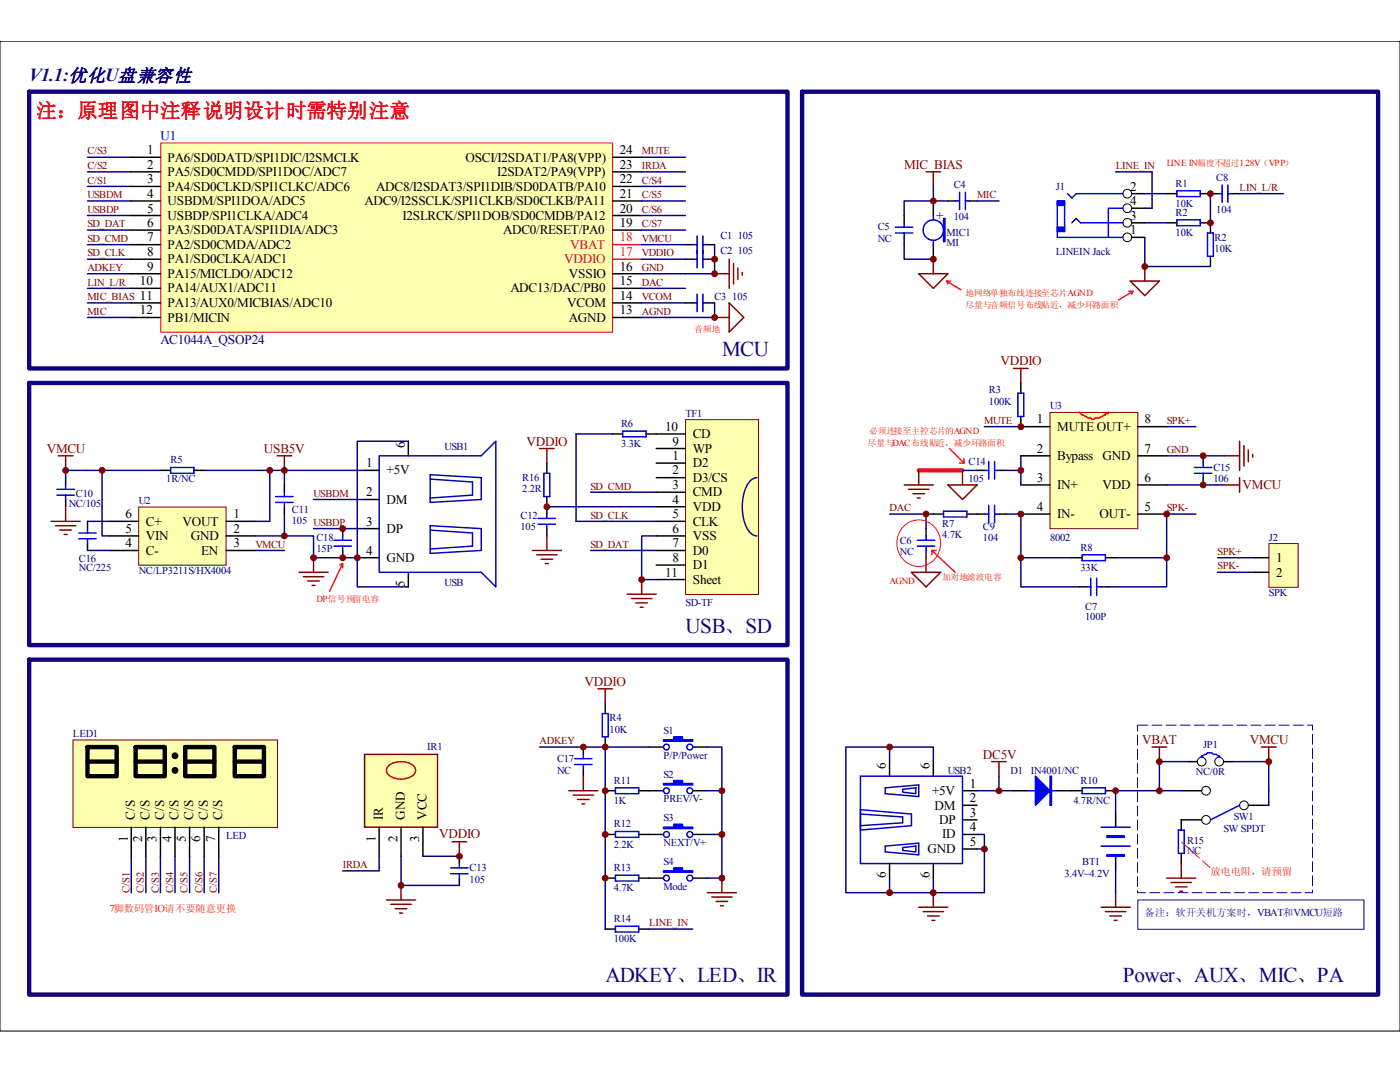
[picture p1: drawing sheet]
<svg xmlns="http://www.w3.org/2000/svg" width="279mm" height="216mm" viewBox="0 0 279 216" stroke-linecap="round" stroke-linejoin="round" font-family="sans-serif">
<path d="M0 8.2h279.4v197.5h-279.4z" fill="none" stroke="#000" stroke-width=".2"/>
<path d="M136.8 60.4h1.4M141.2 60.4h1.4M109.1 101.1v1.5M109.1 105.5v1.4M129.5 149.1h2.9M138.2 149.1h3" fill="none" stroke="#000" stroke-width=".29"/>
<path d="M132.4 147.6h2.1v-.6h1.7v.6h2v.3h-5.8z" fill-rule="evenodd" fill="#00f" stroke="#00f" stroke-width=".29"/>
<g fill="none" stroke="#00f" stroke-width=".29">
<path d="M139.1 58.7v3.5M140.3 58.7v3.5M138.2 60.4h.9M140.3 60.4h.9M107.4 104.6h3.5M107.4 103.4h3.5M109.1 102.6v.8M109.1 104.6v.9"/>
<circle cx="133" cy="149.1" r=".58"/>
<circle cx="137.7" cy="149.1" r=".58"/>
</g>
<path d="M117.9 98.2h13.1M117.9 109.8h13.1M122.2 104h8.8" fill="none" stroke="#000080" stroke-width=".29"/>
<path d="M136.9 83.8h14.5v34.8h-14.5z" fill="#ffffb0"/>
<path d="M136.8 83.7h14.6v34.9h-14.6z" fill="none" stroke="#800000" stroke-width=".2"/>
<g fill="none" stroke="#000" stroke-width=".29">
<path d="M136.8 48.8h1.4M136.8 51.7h1.4M141.2 48.8h1.4M141.2 51.7h1.4M72.8 93.9h2.9M72.8 99.7h2.9M81.5 88v3M122.2 86.6h2.1M128.9 86.6h7.9M131 95.3h5.8M131 98.2h5.8M131 89.5h5.8"/>
<path d="M131 92.4h5.8M72.8 105.5h2.9M72.8 111.3h2.9M81.5 114.2v2.9M131 109.8h5.8M131 101.1h5.8M131 104h5.8M131 106.9h5.8M131 112.7h5.8M131 115.6h5.8M120.8 140.4v2M120.8 147v2.1"/>
<path d="M120.8 157.8h2M127.5 157.8h4.9M138.2 157.8h3M120.8 175.2h2M120.8 166.5h2M127.5 175.2h4.9M127.5 166.5h4.9M138.2 175.2h3M138.2 166.5h3M120.8 185.4h2M127.5 185.4h2"/>
</g>
<path d="M56.8 93.9v2.9M151.1 95.3a3.3 3.3 0 0 0-2.6 2.9 9.7 9.7 0 0 0 1.1 7.9l.9 .7 .6 .1" fill="none" stroke="#11037f" stroke-width=".29"/>
<path d="M17.5 48.8h8.7M17.5 51.7h8.7M17.5 54.6h8.7M56.8 93.9h16M62.6 99.7h10.2M81.5 88h-10.2v29.1h10.2M122.2 86.6h-7.2v17.4h7.2M62.6 105.5h10.2M68.4 111.3h4.4M109.1 101.1h21.9M131 106.9h-2.9v8.7h2.9" fill="none" stroke="#000080" stroke-width=".29"/>
<g fill="none" stroke="#00f" stroke-width=".29">
<path d="M138.2 48.8h.9M138.2 51.7h.9M139.1 47.1v6.4M140.3 48.8h.9M140.3 47.1v6.4M140.3 51.7h.9M124.3 86h4.6v1.2h-4.6zM120.2 142.4h1.2v4.6h-1.2zM122.8 157.2h4.7v1.2h-4.7zM122.8 165.9h4.7v1.2h-4.7zM122.8 174.6h4.7v1.2h-4.7zM122.8 184.8h4.7v1.2h-4.7z"/>
<circle cx="133" cy="157.8" r=".58"/>
<circle cx="137.7" cy="157.8" r=".58"/>
<circle cx="133" cy="166.5" r=".58"/>
<circle cx="133" cy="175.2" r=".58"/>
<circle cx="137.7" cy="166.5" r=".58"/>
<circle cx="137.7" cy="175.2" r=".58"/>
</g>
<g fill="none" stroke="#800000" stroke-width=".29">
<path d="M142.6 54.6h2.9M145.5 51.7v5.8M146.4 52.6v4.1M147.3 53.5v2.3M148.1 54.3v.6M55.3 91h2.9M56.8 91v2.9M107.7 89.5h2.9M109.1 89.5v2.9M59.7 114.2h5.8M60.5 115.1h4.1M61.4 115.9h2.3"/>
<path d="M62.3 116.8h.6M62.6 111.3v2.9M106.2 109.8h5.9M107.1 110.7h4.1M108 111.6h2.3M108.8 112.5h.6M109.1 106.9v2.9M125.1 118.6h5.9M126 119.4h4.1M128.1 115.6v3M126.9 120.3h2.3M127.8 121.2h.5"/>
</g>
<path d="M5.8 18.3h151.4v55.2h-151.4zM5.8 131.6h151.4v66.9h-151.4z" fill="none" stroke="#11037f" stroke-width=".87"/>
<g fill="#00f" stroke="#00f" stroke-width=".29">
<path d="M132.4 156.3h2.1v-.6h1.7v.6h2v.3h-5.8z" fill-rule="evenodd"/>
<path d="M132.4 165h2.1v-.5h1.7v.5h2v.3h-5.8z" fill-rule="evenodd"/>
<path d="M132.4 173.8h2.1v-.6h1.7v.6h2v.3h-5.8z" fill-rule="evenodd"/>
</g>
<path d="M75.7 91h20.3l3-3v29.1l-3-2.9h-20.3zM85.9 95.6l8.4 .6v2.6l-8.4 .6M85.9 94.7l10.1 .6v4.4l-10.1 .6zM85.9 105.8l8.4 .6v2.6l-8.4 .5M85.9 104.9l10.1 .6v4.3l-10.1 .6z" fill="none" stroke="#0000bf" stroke-width=".29"/>
<path d="M27.8 101.3h17.3v11.5h-17.3z" fill="#ffffb0"/>
<path d="M27.7 101.2h17.4v11.6h-17.4z" fill="none" stroke="#800000" stroke-width=".2"/>
<g fill="none" stroke="#000" stroke-width=".29">
<path d="M180.4 43v1.5M180.4 47.4v1.4M186.3 40.1v2.9M186.3 48.8v2.9M13.1 95.3v1.5M13.1 99.7v1.4M32 93.9h2.1M38.7 93.9h2M56.8 96.8v1.4M17.5 104v1.5M17.5 108.4v1.4M21.8 104h5.8"/>
<path d="M21.8 106.9h5.8M21.8 109.8h5.8M45.1 104h5.8M45.1 106.9h5.8M45.1 109.8h5.8M56.8 101.1v1.5M116.4 149.1v1.4M116.4 153.4v1.5M202.3 157.8h2.9M211 157.8h5M220.6 157.8h2M235.7 157.8h4.1"/>
<path d="M237.2 152h1.7M244.2 152h1.7M222.6 162.1v2.9M222.6 170.9v2.9M235.7 170.3v2M239.8 163.6h-4.1v2M249.1 160.7h4.1"/>
</g>
<g fill="none" stroke="#00f" stroke-width=".29">
<path d="M178.7 46.5h3.5M178.7 45.3h3.5M180.4 44.5v.8M180.4 46.5v.9M186.3 43v.9M186.3 47.9v.9M11.4 98.8h3.4M11.4 97.6h3.4M13.1 96.8v.8M13.1 98.8v.9M34.1 93.3h4.6v1.1h-4.6zM55 99.1h3.5"/>
<path d="M56.8 98.2v.9M15.7 106.4h3.5M15.7 107.5h3.5M17.5 105.5v.9M17.5 107.5v.9M55 100.3h3.5M56.8 100.3v.8M114.7 152.6h3.5M114.7 151.4h3.5M116.4 150.5v.9M116.4 152.6v.8M205.2 157.8h5.8"/>
<path d="M216 157.2h4.6v1.2h-4.6zM239.5 151.1h.3v-.3l.9-.3 .3-.3h.9l.2 .3h.6l.3 .3h.3v.3h.3M219.7 168.8h5.9M219.7 165h5.9M235.2 165.6h1.1v4.7h-1.1zM247.4 160.7l-5.8 2.9"/>
<circle cx="186.3" cy="45.9" r="2.04"/>
</g>
<g fill="none" stroke="#800000" stroke-width=".29">
<path d="M183.4 54.6h5.8l-2.9 2.9zM186.3 51.7v2.9M11.6 91h3M13.1 91v2.9M10.2 104h5.8M11.1 104.9h4M11.9 105.8h2.4M12.8 106.6h.6M13.1 101.1v2.9M119.3 137.4h2.9M120.8 137.4v3M113.5 157.8h5.8"/>
<path d="M114.4 158.7h4.1M115.3 159.5h2.3M116.4 154.9v2.9M197.9 152h2.9M199.4 152v2.9M229.9 149.1h2.9M231.4 149.1v2.9M251.8 149.1h2.9M253.2 149.1v2.9M77.1 179.6h5.8M80 176.7v2.9M116.1 160.4h.6"/>
<path d="M141.2 178.1h5.8M142 179h4.1M142.9 179.9h2.3M144.1 175.2v2.9M186.3 178.1v2.9M222.6 178.1v2.9M232.8 175.2h5.9M233.7 176.1h4.1M234.6 177h2.3M235.5 177.8h.5M235.7 172.3v2.9M78 180.5h4.1"/>
<path d="M78.9 181.3h2.3M79.7 182.2h.6M143.8 180.7h.6M183.4 181h5.8M184.2 181.9h4.1M185.1 182.8h2.3M186 183.6h.6M219.7 181h5.9M220.6 181.9h4.1M221.5 182.8h2.3M222.4 183.6h.5"/>
</g>
<g fill="none" stroke="#000080" stroke-width=".29">
<path d="M17.5 31.4h8.7M17.5 34.3h8.7M17.5 37.2h8.7M128.1 31.4h8.7M17.5 57.5h8.7M17.5 40.1h8.7M17.5 43h8.7M17.5 45.9h8.7M180.4 48.8v2.9h5.9M186.3 40.1h-5.9v2.9M17.5 63.3h8.7M17.5 60.4h8.7"/>
<path d="M20.4 93.9v13h1.4M32 93.9h-18.9v1.4M40.7 93.9h16.1M53.8 93.9v10.1h-2.9M17.5 104h4.3M17.5 109.8h4.3M50.9 109.8h5.9M50.9 106.9h5.9M56.8 106.9h5.8v4.4h5.8M56.8 102.6v4.3M177.5 149.1v2.9M186.3 152v-2.9h-17.5v29h17.5v-2.9"/>
<path d="M199.4 154.9v2.9h-4.4M235.7 157.8h-13.1v4.3M237.2 152h-5.8v5.8M245.9 152h7.3v8.7M80 170.9v5.8M177.5 175.2v2.9M195 169.4h1.5v8.7h-10.2M222.6 173.8v4.3"/>
</g>
<g fill="#00f" stroke="#00f" stroke-width=".29">
<path d="M206.6 154.9l2.9 2.9-2.9 2.9z"/>
<path d="M209.5 154.9h.3v5.8h-.3z" fill-rule="evenodd"/>
<path d="M220.9 166.8h3.5v.3h-3.5z" fill-rule="evenodd"/>
<path d="M220.9 170.6h3.5v.3h-3.5z" fill-rule="evenodd"/>
<path d="M188.3 43.6h.3v4.6h-.3z" fill-rule="evenodd"/>
</g>
<path d="M183.4 93.9h8.7" fill="none" stroke="#ee0e22" stroke-width=".87"/>
<g fill="none" stroke="#000" stroke-width=".2">
<circle cx="239.8" cy="152" r=".87"/>
<circle cx="240.7" cy="157.8" r=".87"/>
<circle cx="243.3" cy="152" r=".87"/>
<circle cx="240.7" cy="163.6" r=".87"/>
<circle cx="248.3" cy="160.7" r=".87"/>
</g>
<path d="M227 144.7h34.9v33.4h-34.9v-33.4" fill="none" stroke="#11037f" stroke-width=".2" stroke-dasharray="2.1 .7" stroke-linecap="butt"/>
<path d="M227.1 179.6h45.1v5.8h-45.1z" fill="none" stroke="#11037f" stroke-width=".2"/>
<path d="M235.7 168l5.9 5.2" fill="none" stroke="#ee0e22" stroke-width=".2" stroke-dasharray="2.1 .7" stroke-linecap="butt"/>
<path d="M72.8 150.5h14.5v14.5h-14.5z" fill-rule="evenodd" fill="#ffffb0" stroke="#800000" stroke-width=".29"/>
<g fill="none" stroke="#000" stroke-width=".29">
<path d="M225.8 38.6h2.7M232.8 38.6h2.1M239.5 38.6h3.5M245.9 38.6h1.5M225.8 41.6h2.7M225.8 44.5h2.7M225.8 47.4h2.7M232.8 44.5h2.1M239.5 44.5h2.1M177.5 152v2.9M186.3 152v2.9M192.1 157.8h2.9"/>
<path d="M75.7 165v5.9M80 165v5.9M84.4 165v5.9M91.7 170.9v1.4M91.7 175.2v1.5M177.5 172.3v2.9M186.3 172.3v2.9M192.1 160.7h2.9M192.1 163.6h2.9M192.1 166.5h2.9M192.1 169.4h2.9"/>
</g>
<path d="M77.4 152.9a4 4 0 0 1 5.3 .1 1.35 1.35 0 0 1-.8 2.1 4.1 4.1 0 0 1-4.5-.6 1.14 1.14 0 0 1 0-1.6z" fill="none" stroke="#bf0000" stroke-width=".29"/>
<g fill="none" stroke="#000080" stroke-width=".29">
<path d="M222.6 34.3h7.3v7.3h-1.4M228.5 38.6h4.3M247.4 38.6h8.7M228.5 44.5h4.3M26.2 170.9v7.2M29.1 170.9v7.2M32 170.9v7.2M34.9 170.9v7.2M37.8 170.9v7.2M40.7 170.9v7.2M43.7 170.9v7.2M75.7 170.9v2.9h-7.3"/>
<path d="M80 176.7h11.7M84.4 170.9h7.3M195 166.5h1.5v2.9"/>
</g>
<g fill="none" stroke="#00f" stroke-width=".29">
<path d="M213 38.6l.9 .9 .9-.9h9.3M234.9 38.1h4.6v1.1h-4.6zM243 38.6h.9M243.9 36.9v3.5M245.1 38.6h.8M245.1 36.9v3.5M211 40.1v7.3h13.1M212.5 40.1v6.1M213.9 44.5l.9-.9 .9 .9h8.4M224.1 41.6h-2.9v5.8M234.9 43.9h4.6v1.1h-4.6zM89.9 173.2h3.5"/>
<path d="M89.9 174.3h3.5M91.7 172.3v.9M91.7 174.3v.9"/>
</g>
<path d="M171.7 154.9h20.4v17.4h-20.4zM176.7 157.2l6.7-.6v2.3l-6.7-.5zM180.2 157.5l2.6-.3v1.2l-2.6-.3zM171.7 162.4l8.5 .6v1.2l-8.5 .6M171.7 161.6l10.2 .8v2.4l-10.2 .8M176.7 168.8l6.7-.6v2.4l-6.7-.6zM180.2 169.1l2.6-.3v1.2l-2.6-.3z" fill="none" stroke="#0000bf" stroke-width=".29"/>
<g fill="#00f" stroke="#00f" stroke-width=".29">
<path d="M211 45.3h1.5v.9h-1.5z" fill-rule="evenodd"/>
<path d="M211 40.1h1.5v.9h-1.5z" fill-rule="evenodd"/>
</g>
<g fill="none" stroke="#000" stroke-width=".2">
<circle cx="225" cy="38.6" r=".87"/>
<circle cx="225" cy="44.5" r=".87"/>
<circle cx="225" cy="47.4" r=".87"/>
<circle cx="225" cy="41.6" r=".87"/>
</g>
<path d="M225.6 56.1h5.8l-2.9 2.9zM228.5 53.2v2.9M90.2 168h2.9M91.7 168v2.9" fill="none" stroke="#800000" stroke-width=".29"/>
<path d="M160.1 18.3h114.9v180.2h-114.9z" fill="none" stroke="#11037f" stroke-width=".87"/>
<path d="M14.6 147.7h40.8v17.4h-40.8z" fill="#ffffb0"/>
<path d="M14.6 147.7h40.8v17.4h-40.8z" fill="none" stroke="#800000" stroke-width=".2"/>
<g fill="none" stroke="#000" stroke-width=".29">
<path d="M195 93.9h1.5M199.4 93.9h1.4M240.1 91v1.4M240.1 95.3v1.5M186.3 102.6h2M193 102.6h2M26.2 165v5.9M29.1 165v5.9M32 165v5.9M34.9 165v5.9M37.8 165v5.9M40.7 165v5.9"/>
<path d="M43.7 165v5.9"/>
</g>
<path d="M17.5 149.1h5.8v5.8h-5.8zM17.5 152h5.8M27.1 149.1h5.8v5.8h-5.8zM27.1 152h5.8M37 149.1h5.8v5.8h-5.8zM37 152h5.8M46.9 149.1h5.8v5.8h-5.8zM46.9 152h5.8" fill="none" stroke="#000" stroke-width=".87"/>
<g fill="#000" stroke="#000" stroke-width=".2">
<circle cx="34.9" cy="150.8" r=".58"/>
<circle cx="34.9" cy="153.7" r=".58"/>
</g>
<path d="M196.5 93.9h.8M197.3 92.1v3.5M198.5 93.9h.9M198.5 92.1v3.5M238.4 94.4h3.5M238.4 93.3h3.5M240.1 92.4v.9M240.1 94.4v.9M188.3 102h4.7v1.2h-4.7z" fill="none" stroke="#00f" stroke-width=".29"/>
<path d="M232.8 91h7.3M200.8 102.6h2.9M232.8 102.6h5.9" fill="none" stroke="#000080" stroke-width=".29"/>
<path d="M253.3 108.5h5.8v8.7h-5.8z" fill="#ffffb0"/>
<path d="M253.2 108.5h5.9v8.7h-5.9z" fill="none" stroke="#800000" stroke-width=".2"/>
<path d="M195 102.6h1.5M199.4 102.6h1.4M250.3 111.3h2.9M250.3 114.2h2.9" fill="none" stroke="#000" stroke-width=".29"/>
<path d="M177.5 102.6h7.3M243 111.3h7.3M243 114.2h7.3" fill="none" stroke="#000080" stroke-width=".29"/>
<path d="M196.5 102.6h.8M197.3 100.8v3.5M198.5 102.6h.9M198.5 100.8v3.5" fill="none" stroke="#00f" stroke-width=".29"/>
<path d="M209.6 82.4h17.5v23.1h-17.5z" fill="#ffffb0"/>
<path d="M209.5 82.3h17.6v23.2h-17.6z" fill="none" stroke="#800000" stroke-width=".2"/>
<g fill="none" stroke="#000" stroke-width=".29">
<path d="M203.7 76.4v2.1M109.1 92.4v2M109.1 99.1v2M203.7 83.1v2h5.8M203.7 91h5.8M203.7 96.8h5.8M227 85.1h5.8M227 91h5.8M227 96.8h5.8M184.8 105.5v1.4M184.8 109.8v1.5M203.7 102.6h5.8"/>
<path d="M213.9 111.3h2.1M215.4 117.1h1.4M219.7 117.1h1.5M220.6 111.3h2M227 102.6h5.8"/>
</g>
<path d="M215.4 82.2l.6 .6h.2l.9 .6h.6l.3 .3h.3l.3-.3h.8l.3-.3 .9-.3v-.3h.6v-.3" fill="none" stroke="#f00" stroke-width=".29"/>
<g fill="none" stroke="#000080" stroke-width=".29">
<path d="M241.6 38.6v5.9M196.5 85.1h7.2M200.8 93.9h2.9M203.7 91v5.8M232.8 96.8h11.7M232.8 85.1h5.9M240.1 91h4.4M203.7 102.6v8.7h10.2M203.7 111.3v5.8h11.7M232.8 102.6v8.7h-10.2M232.8 111.3v5.8h-11.6M107.7 149.1h13.1"/>
<path d="M129.5 149.1h-8.7v36.3M141.2 149.1h2.9v26.1h-2.9M141.2 157.8h2.9M141.2 166.5h2.9M129.5 185.4h8.7"/>
</g>
<path d="M203.1 78.5h1.2v4.6h-1.2zM108.6 94.4h1.1v4.7h-1.1zM183.1 109h3.5M183.1 107.8h3.5M184.8 106.9v.9M184.8 109v.8M216 110.7h4.6v1.2h-4.6zM216.8 117.1h.9M217.7 115.4v3.4M218.9 117.1h.8M218.9 115.4v3.4" fill="none" stroke="#00f" stroke-width=".29"/>
<g fill="none" stroke="#800000" stroke-width=".29">
<path d="M202.3 73.5h2.9M203.7 73.5v2.9M189.2 96.8h5.8l-2.9 2.9zM192.1 93.9v2.9M244.5 96.8h2.9M244.5 91h2.9M247.4 88v5.9M247.4 95.3v2.9M248.3 88.9v4.1M249.1 89.8v2.3M250 90.7v.5M181.9 114.2h5.8l-2.9 2.9z"/>
<path d="M184.8 111.3v2.9"/>
</g>
<path d="M189.5 89.5l2.9 2.9v-.9M191.5 92.4h.9" fill="none" stroke="#ee0e22" stroke-width=".29"/>
<path d="M5.8 76.4h151.4v52.3h-151.4z" fill="none" stroke="#11037f" stroke-width=".87"/>
<path d="M32.2 28.6h90.1v37.7h-90.1z" fill="#ffffb0"/>
<path d="M32.1 28.5h90.2v37.8h-90.2z" fill="none" stroke="#f00" stroke-width=".2"/>
<g fill="none" stroke="#000" stroke-width=".29">
<path d="M26.2 37.2h5.8M26.2 34.3h5.8M26.2 31.4h5.8M122.2 37.2h5.9M122.2 34.3h5.9M122.2 31.4h5.9M26.2 45.9h5.8M26.2 51.7h5.8M26.2 48.8h5.8M26.2 43h5.8M26.2 40.1h5.8M26.2 57.5h5.8"/>
<path d="M26.2 54.6h5.8M122.2 45.9h5.9M122.2 43h5.9M122.2 40.1h5.9M122.2 57.5h5.9M122.2 54.6h5.9M189.2 40.1h1.4M193.5 40.1h1.5M241.6 44.5v2M241.6 51.1v2.1M26.2 63.3h5.8M26.2 60.4h5.8"/>
<path d="M122.2 63.3h5.9M122.2 60.4h5.9M68.4 105.5v1.4M68.4 109.8v1.5"/>
</g>
<path d="M122.2 51.7h5.9M122.2 48.8h5.9M188.9 56.1h.9M189.2 56.7l-.3-.6 2.9 1.7M225.3 58.1h.8M225.8 58.7l.3-.6-2.9 1.8M67.8 112.7l.6-.2-2.6 5.5M68.4 112.5v.8M186 110.7v-.9l4.6 4.4M186 109.8h.8" fill="none" stroke="#ee0e22" stroke-width=".29"/>
<g fill="none" stroke="#000080" stroke-width=".29">
<path d="M128.1 34.3h8.7M128.1 37.2h8.7M186.3 37.2v2.9h2.9M128.1 40.1h8.7M128.1 43h8.7M128.1 45.9h8.7M128.1 48.8h8.7M128.1 51.7h8.7M128.1 57.5h8.7M142.6 48.8v5.8h-14.5M195 40.1h4.4M228.5 47.4v5.8h13.1"/>
<path d="M128.1 60.4h8.7M142.6 60.4v2.9h-14.5M192.1 93.9h2.9M186.3 102.6h-1.5v2.9M199.4 157.8h2.9"/>
</g>
<path d="M184.8 34.3h2.9M186.3 34.3v2.9M142.6 63.3h2.9M145.5 60.4l2.9 2.9-2.9 3zM180.4 96.8h5.9M181.3 97.6h4.1M182.2 98.5h2.3M183.1 99.4h.5M183.4 93.9v2.9" fill="none" stroke="#800000" stroke-width=".29"/>
<path d="M191.5 38.4v3.4M192.7 38.4v3.4M190.6 40.1h.9M192.7 40.1h.8M241 46.5h1.1v4.6h-1.1zM66.6 109h3.5M66.6 107.8h3.5M68.4 106.9v.9M68.4 109v.8" fill="none" stroke="#00f" stroke-width=".29"/>
<path d="M180.5 104.8a4.4 4.4 0 0 1 5.2-.4 4.4 4.4 0 0 1 2 4.8 4.4 4.4 0 0 1-4.8 3.8 4.4 4.4 0 0 1-3.9-4.6 4.8 4.8 0 0 1 1.5-3.6z" fill="none" stroke="#ee0e22" stroke-width=".2"/>
<g fill="#800000" stroke="#800000" stroke-width=".2">
<circle cx="109.1" cy="101.1" r=".58"/>
<circle cx="128.1" cy="115.6" r=".58"/>
<circle cx="120.8" cy="149.1" r=".58"/>
<circle cx="120.8" cy="175.2" r=".58"/>
<circle cx="120.8" cy="166.5" r=".58"/>
<circle cx="120.8" cy="157.8" r=".58"/>
<circle cx="56.8" cy="93.9" r=".58"/>
<circle cx="62.6" cy="111.3" r=".58"/>
<circle cx="71.3" cy="111.3" r=".58"/>
<circle cx="53.8" cy="93.9" r=".58"/>
<circle cx="20.4" cy="93.9" r=".58"/>
<circle cx="56.8" cy="106.9" r=".58"/>
<circle cx="13.1" cy="93.9" r=".58"/>
<circle cx="116.4" cy="149.1" r=".58"/>
<circle cx="144.1" cy="175.2" r=".58"/>
<circle cx="80" cy="176.7" r=".58"/>
<circle cx="91.7" cy="170.9" r=".58"/>
<circle cx="241.6" cy="38.6" r=".58"/>
<circle cx="144.1" cy="157.8" r=".58"/>
<circle cx="144.1" cy="166.5" r=".58"/>
<circle cx="203.7" cy="102.6" r=".58"/>
<circle cx="232.8" cy="102.6" r=".58"/>
<circle cx="240.1" cy="91" r=".58"/>
<circle cx="240.1" cy="96.8" r=".58"/>
<circle cx="184.8" cy="102.6" r=".58"/>
<circle cx="203.7" cy="85.1" r=".58"/>
<circle cx="232.8" cy="111.3" r=".58"/>
<circle cx="203.7" cy="111.3" r=".58"/>
<circle cx="203.7" cy="93.9" r=".58"/>
<circle cx="241.6" cy="44.5" r=".58"/>
<circle cx="228.5" cy="53.2" r=".58"/>
<circle cx="186.3" cy="40.1" r=".58"/>
<circle cx="186.3" cy="51.7" r=".58"/>
<circle cx="186.3" cy="178.1" r=".58"/>
<circle cx="199.4" cy="157.8" r=".58"/>
<circle cx="196.5" cy="169.4" r=".58"/>
<circle cx="177.5" cy="178.1" r=".58"/>
<circle cx="177.5" cy="149.1" r=".58"/>
<circle cx="222.6" cy="157.8" r=".58"/>
<circle cx="253.2" cy="152" r=".58"/>
<circle cx="231.4" cy="152" r=".58"/>
<circle cx="231.4" cy="157.8" r=".58"/>
<circle cx="142.6" cy="51.7" r=".58"/>
<circle cx="142.6" cy="54.6" r=".58"/>
<circle cx="142.6" cy="63.3" r=".58"/>
<circle cx="68.4" cy="105.5" r=".58"/>
<circle cx="68.4" cy="111.3" r=".58"/>
</g>
<g font-size="4.2" fill="#11037f">
<text x="144.1" y="71">MCU</text>
<text x="136.8" y="126.2">USB、SD</text>
<text x="120.8" y="196">ADKEY、LED、IR</text>
<text x="224.1" y="196">Power、AUX、MIC、PA</text>
</g>
<text font-size="4.1" fill="#ee0e22" x="7.3" y="23.5">注：原理图中注释说明设计时需特别注意</text>
<text font-size="3.7" fill="#11037f" x="5.8" y="16.3">V1.1:优化U盘兼容性</text>
<g font-size="2.6" fill="#000080">
<text x="32" y="27.9">U1</text>
<text x="186.9" y="43.9">+</text>
<text x="32" y="68.6">AC1044A_QSOP24</text>
</g>
<g font-size="2.6">
<text x="29.4" y="33.7">2</text>
<text x="29.4" y="30.7">1</text>
<text x="33.4" y="35.1">PA5/SD0CMDD/SPI1DOC/ADC7</text>
<text x="33.4" y="32.3">PA6/SD0DATD/SPI1DIC/I2SMCLK</text>
<text x="92.9" y="32.3">OSCI/I2SDAT1/PA8(VPP)</text>
<text x="99.2" y="35.1">I2SDAT2/PA9(VPP)</text>
<text x="123.7" y="30.7">24</text>
<text x="123.7" y="33.7">23</text>
<text x="29.4" y="36.6">3</text>
<text x="29.4" y="39.5">4</text>
<text x="33.4" y="38">PA4/SD0CLKD/SPI1CLKC/ADC6</text>
<text x="33.4" y="40.9">USBDM/SPI1DOA/ADC5</text>
<text x="72.7" y="40.9">ADC9/I2SSCLK/SPI1CLKB/SD0CLKB/PA11</text>
<text x="75.1" y="38">ADC8/I2SDAT3/SPI1DIB/SD0DATB/PA10</text>
<text x="123.7" y="36.6">22</text>
<text x="123.7" y="39.5">21</text>
<text x="225.6" y="38">2</text>
<text x="225.6" y="40.9">4</text>
<text x="29.4" y="45.3">6</text>
<text x="29.4" y="42.4">5</text>
<text x="33.4" y="46.7">PA3/SD0DATA/SPI1DIA/ADC3</text>
<text x="33.4" y="43.9">USBDP/SPI1CLKA/ADC4</text>
<text x="80.3" y="43.9">I2SLRCK/SPI1DOB/SD0CMDB/PA12</text>
<text x="100.4" y="46.7">ADC0/RESET/PA0</text>
<text x="123.7" y="45.3">19</text>
<text x="123.7" y="42.4">20</text>
<text x="225.6" y="43.9">3</text>
<text x="225.6" y="46.7">1</text>
<text x="29.4" y="51.1">8</text>
<text x="29.4" y="48.2">7</text>
<text x="33.4" y="52.6">PA1/SD0CLKA/ADC1</text>
<text x="33.4" y="49.6">PA2/SD0CMDA/ADC2</text>
<text x="27.9" y="59.9">11</text>
<text x="27.9" y="56.9">10</text>
<text x="29.4" y="54">9</text>
<text x="33.4" y="58.3">PA14/AUX1/ADC11</text>
<text x="33.4" y="55.5">PA15/MICLDO/ADC12</text>
<text x="101.9" y="58.3">ADC13/DAC/PB0</text>
<text x="113.5" y="55.5">VSSIO</text>
<text x="123.7" y="56.9">15</text>
<text x="123.7" y="59.9">14</text>
<text x="123.7" y="54">16</text>
<text x="27.9" y="62.7">12</text>
<text x="33.4" y="64.2">PB1/MICIN</text>
<text x="33.4" y="61.3">PA13/AUX0/MICBIAS/ADC10</text>
<text x="113.2" y="61.3">VCOM</text>
<text x="113.5" y="64.2">AGND</text>
<text x="123.7" y="62.7">13</text>
<text x="80.8" y="89.5" transform="rotate(-90 80.8 89.5)">6</text>
<text x="132.8" y="85.9">10</text>
<text x="134.2" y="88.9">9</text>
<text x="138.3" y="87.5">CD</text>
<text x="206.9" y="84.5">1</text>
<text x="211" y="85.9">MUTE OUT+</text>
<text x="228.4" y="84.5">8</text>
<text x="73.1" y="93.2">1</text>
<text x="77.1" y="94.7">+5V</text>
<text x="134.2" y="94.7">2</text>
<text x="134.2" y="91.8">1</text>
<text x="138.3" y="90.3">WP</text>
<text x="138.3" y="93.2">D2</text>
<text x="206.9" y="90.3">2</text>
<text x="211" y="91.8">Bypass</text>
<text x="220" y="91.8">GND</text>
<text x="228.4" y="90.3">7</text>
<text x="73.1" y="99.1">2</text>
<text x="77.1" y="100.5">DM</text>
<text x="134.2" y="100.5">4</text>
<text x="134.2" y="97.6">3</text>
<text x="138.3" y="101.9">VDD</text>
<text x="138.3" y="96.2">D3/CS</text>
<text x="138.3" y="99.1">CMD</text>
<text x="206.9" y="96.2">3</text>
<text x="206.9" y="101.9">4</text>
<text x="211" y="97.6">IN+</text>
<text x="220" y="97.6">VDD</text>
<text x="228.4" y="101.9">5</text>
<text x="228.4" y="96.2">6</text>
<text x="25.1" y="106.3">5</text>
<text x="25.1" y="103.4">6</text>
<text x="29.1" y="107.8">VIN</text>
<text x="29.1" y="104.9">C+</text>
<text x="36.4" y="104.9">VOUT</text>
<text x="38.1" y="107.8">GND</text>
<text x="46.6" y="103.4">1</text>
<text x="46.6" y="106.3">2</text>
<text x="73.1" y="104.9">3</text>
<text x="77.1" y="106.3">DP</text>
<text x="134.2" y="103.4">5</text>
<text x="134.2" y="106.3">6</text>
<text x="138.3" y="104.9">CLK</text>
<text x="138.3" y="107.8">VSS</text>
<text x="211" y="103.4">IN-</text>
<text x="219.5" y="103.4">OUT-</text>
<text x="25.1" y="109.2">4</text>
<text x="29.1" y="110.7">C-</text>
<text x="40.1" y="110.7">EN</text>
<text x="46.6" y="109.2">3</text>
<text x="73.1" y="110.7">4</text>
<text x="77.1" y="112.1">GND</text>
<text x="134.2" y="109.2">7</text>
<text x="134.2" y="112.1">8</text>
<text x="138.3" y="110.7">D0</text>
<text x="138.3" y="113.5">D1</text>
<text x="254.7" y="112.1">1</text>
<text x="80.8" y="117.1" transform="rotate(-90 80.8 117.1)">5</text>
<text x="132.8" y="115.1">11</text>
<text x="138.3" y="116.5">Sheet</text>
<text x="254.7" y="115.1">2</text>
<text x="176.8" y="153.4" transform="rotate(-90 176.8 153.4)">6</text>
<text x="185.5" y="153.4" transform="rotate(-90 185.5 153.4)">6</text>
<text x="186" y="158.6">+5V</text>
<text x="186.5" y="161.5">DM</text>
<text x="193.5" y="157.1">1</text>
<text x="193.5" y="160.1">2</text>
<text x="25.5" y="168" transform="rotate(-90 25.5 168)">1</text>
<text x="26.9" y="163.6" transform="rotate(-90 26.9 163.6)">C/S</text>
<text x="28.4" y="168" transform="rotate(-90 28.4 168)">2</text>
<text x="29.8" y="163.6" transform="rotate(-90 29.8 163.6)">C/S</text>
<text x="31.2" y="168" transform="rotate(-90 31.2 168)">3</text>
<text x="32.8" y="163.6" transform="rotate(-90 32.8 163.6)">C/S</text>
<text x="34.2" y="168" transform="rotate(-90 34.2 168)">4</text>
<text x="35.6" y="163.6" transform="rotate(-90 35.6 163.6)">C/S</text>
<text x="37.1" y="168" transform="rotate(-90 37.1 168)">5</text>
<text x="38.5" y="163.6" transform="rotate(-90 38.5 163.6)">C/S</text>
<text x="40" y="168" transform="rotate(-90 40 168)">6</text>
<text x="41.5" y="163.6" transform="rotate(-90 41.5 163.6)">C/S</text>
<text x="42.9" y="168" transform="rotate(-90 42.9 168)">7</text>
<text x="44.4" y="163.6" transform="rotate(-90 44.4 163.6)">C/S</text>
<text x="74.9" y="168" transform="rotate(-90 74.9 168)">1</text>
<text x="76.4" y="163.6" transform="rotate(-90 76.4 163.6)">IR</text>
<text x="79.3" y="168" transform="rotate(-90 79.3 168)">2</text>
<text x="80.8" y="163.6" transform="rotate(-90 80.8 163.6)">GND</text>
<text x="83.7" y="168" transform="rotate(-90 83.7 168)">3</text>
<text x="85.1" y="163.6" transform="rotate(-90 85.1 163.6)">VCC</text>
<text x="187.5" y="164.4">DP</text>
<text x="188" y="167.3">ID</text>
<text x="193.5" y="163">3</text>
<text x="193.5" y="165.9">4</text>
<text x="185.1" y="170.3">GND</text>
<text x="193.5" y="168.8">5</text>
<text x="176.8" y="175.3" transform="rotate(-90 176.8 175.3)">6</text>
<text x="185.5" y="175.3" transform="rotate(-90 185.5 175.3)">6</text>
</g>
<g font-size="2.6" fill="#800000">
<text x="180.4" y="33.7">MIC_BIAS</text>
<text x="199.6" y="72.9">VDDIO</text>
<text x="105.1" y="88.9">VDDIO</text>
<text x="9.3" y="90.3">VMCU</text>
<text x="52.7" y="90.3">USB5V</text>
<text x="248" y="97.6">VMCU</text>
<text x="116.7" y="136.8">VDDIO</text>
<text x="227.9" y="148.4">VBAT</text>
<text x="249.4" y="148.4">VMCU</text>
<text x="196.2" y="151.4">DC5V</text>
<text x="87.6" y="167.3">VDDIO</text>
</g>
<g font-size="2.6" fill="#ee0e22">
<text x="112.6" y="52.6">VDDIO</text>
<text x="113.8" y="49.6">VBAT</text>
<text x="123.7" y="51.1">17</text>
<text x="123.7" y="48.2">18</text>
</g>
<g font-size="2.1" fill="#800000">
<text x="17.4" y="33.8">C/S2</text>
<text x="17.4" y="30.8">C/S3</text>
<text x="128.1" y="30.8">MUTE</text>
<text x="128.1" y="33.8">IRDA</text>
<text x="222.7" y="33.8">LINE_IN</text>
<text x="17.4" y="39.5">USBDM</text>
<text x="17.4" y="36.7">C/S1</text>
<text x="128.1" y="36.7">C/S4</text>
<text x="128.1" y="39.5">C/S5</text>
<text x="195" y="39.5">MIC</text>
<text x="247.4" y="38.1">LIN_L/R</text>
<text x="17.4" y="45.4">SD_DAT</text>
<text x="17.4" y="42.5">USBDP</text>
<text x="128.1" y="42.5">C/S6</text>
<text x="128.1" y="45.4">C/S7</text>
<text x="17.4" y="48.3">SD_CMD</text>
<text x="17.4" y="51.1">SD_CLK</text>
<text x="128.1" y="48.3">VMCU</text>
<text x="128.1" y="51.1">VDDIO</text>
<text x="17.4" y="54.1">ADKEY</text>
<text x="17.4" y="57">LIN_L/R</text>
<text x="17.4" y="59.9">MIC_BIAS</text>
<text x="128.1" y="57">DAC</text>
<text x="128.1" y="54.1">GND</text>
<text x="128.1" y="59.9">VCOM</text>
<text x="17.4" y="62.8">MIC</text>
<text x="128.1" y="62.8">AGND</text>
<text x="196.4" y="84.6">MUTE</text>
<text x="232.8" y="84.6">SPK+</text>
<text x="232.8" y="90.4">GND</text>
<text x="62.6" y="99.1">USBDM</text>
<text x="117.9" y="97.7">SD_CMD</text>
<text x="117.9" y="103.5">SD_CLK</text>
<text x="177.5" y="102">DAC</text>
<text x="232.8" y="102">SPK-</text>
<text x="51" y="109.3">VMCU</text>
<text x="117.9" y="109.3">SD_DAT</text>
<text x="243" y="110.7">SPK+</text>
<text x="243" y="113.6">SPK-</text>
<text x="107.7" y="148.5">ADKEY</text>
<text x="68.4" y="173.2">IRDA</text>
<text x="25.8" y="178.1" transform="rotate(-90 25.8 178.1)">C/S1</text>
<text x="28.7" y="178.1" transform="rotate(-90 28.7 178.1)">C/S2</text>
<text x="31.7" y="178.1" transform="rotate(-90 31.7 178.1)">C/S3</text>
<text x="34.5" y="178.1" transform="rotate(-90 34.5 178.1)">C/S4</text>
<text x="37.4" y="178.1" transform="rotate(-90 37.4 178.1)">C/S5</text>
<text x="40.4" y="178.1" transform="rotate(-90 40.4 178.1)">C/S6</text>
<text x="43.3" y="178.1" transform="rotate(-90 43.3 178.1)">C/S7</text>
<text x="129.5" y="184.8">LINE_IN</text>
</g>
<g font-size="2.1" fill="#000080">
<text x="190.3" y="37.5">C4</text>
<text x="210.7" y="37.8">J1</text>
<text x="234.6" y="37.3">R1</text>
<text x="234.6" y="41.3">10K</text>
<text x="242.7" y="36.1">C8</text>
<text x="143.8" y="47.7">C1</text>
<text x="147.2" y="47.7">105</text>
<text x="175.2" y="46">C5</text>
<text x="188.9" y="47.1">MIC1</text>
<text x="190.3" y="43.9">104</text>
<text x="234.6" y="43">R2</text>
<text x="234.6" y="47.1">10K</text>
<text x="242.7" y="42.5">104</text>
<text x="143.8" y="50.6">C2</text>
<text x="147.2" y="50.6">105</text>
<text x="175.2" y="48.3">NC</text>
<text x="188.9" y="49.1">MI</text>
<text x="210.7" y="50.9">LINEIN Jack</text>
<text x="242.4" y="48">R2</text>
<text x="242.4" y="50.3">10K</text>
<text x="142.6" y="59.9">C3</text>
<text x="146.1" y="59.9">105</text>
<text x="136.8" y="83.1">TF1</text>
<text x="197.4" y="78.5">R3</text>
<text x="197.4" y="80.9">100K</text>
<text x="209.5" y="81.7">U3</text>
<text x="88.7" y="89.8">USB1</text>
<text x="124" y="85.2">R6</text>
<text x="124" y="89.2">3.3K</text>
<text x="34" y="92.5">R5</text>
<text x="104.2" y="95.9">R16</text>
<text x="193.3" y="92.7">C14</text>
<text x="242.1" y="93.9">C15</text>
<text x="13.7" y="101.2">NC/105</text>
<text x="15.2" y="99.1">C10</text>
<text x="27.7" y="100.6">U2</text>
<text x="33.2" y="96.2">1R/NC</text>
<text x="104.2" y="98.2">2.2R</text>
<text x="193.3" y="96.2">105</text>
<text x="242.1" y="96.2">106</text>
<text x="58.3" y="102.4">C11</text>
<text x="58.3" y="104.6">105 USBDP</text>
<text x="63.2" y="107.9">C18</text>
<text x="103.9" y="103.5">C12</text>
<text x="103.9" y="105.8">105</text>
<text x="188" y="105.2">R7</text>
<text x="188" y="107.3">4.7K</text>
<text x="196.2" y="105.8">C9</text>
<text x="196.2" y="107.9">104</text>
<text x="209.5" y="107.9">8002</text>
<text x="253.2" y="107.9">J2</text>
<text x="15.7" y="112.2">C16</text>
<text x="15.7" y="114">NC/225</text>
<text x="63.2" y="110.2">15P</text>
<text x="179.6" y="108.5">C6</text>
<text x="179.6" y="110.7">NC</text>
<text x="215.6" y="109.9">R8</text>
<text x="215.6" y="114">33K</text>
<text x="27.7" y="114.6">NC/LP3211S/HX4004</text>
<text x="88.7" y="116.8">USB</text>
<text x="253.2" y="118.9">SPK</text>
<text x="136.8" y="120.9">SD-TF</text>
<text x="216.6" y="121.8">C7</text>
<text x="216.6" y="123.8">100P</text>
<text x="121.7" y="143.8">R4</text>
<text x="14.6" y="147.1">LED1</text>
<text x="85.3" y="149.7">IR1</text>
<text x="121.7" y="146.2">10K</text>
<text x="132.4" y="146.5">S1</text>
<text x="240.1" y="149.4">JP1</text>
<text x="111.2" y="152">C17</text>
<text x="111.2" y="154.3">NC</text>
<text x="132.4" y="151.5">P/P/Power</text>
<text x="132.4" y="155.2">S2</text>
<text x="189.1" y="154.3">USB2</text>
<text x="201.7" y="154.3">D1</text>
<text x="205.7" y="154.3">IN4001/NC</text>
<text x="238.7" y="154.6">NC/0R</text>
<text x="122.5" y="156.4">R11</text>
<text x="122.5" y="160.4">1K</text>
<text x="132.4" y="160.1">PREV/V-</text>
<text x="214.2" y="160.4">4.7R/NC</text>
<text x="215.6" y="156.4">R10</text>
<text x="45.1" y="167.4">LED</text>
<text x="122.5" y="165.1">R12</text>
<text x="132.4" y="163.9">S3</text>
<text x="244.2" y="165.9">SW SPDT</text>
<text x="246.2" y="163.7">SW1</text>
<text x="93.7" y="173.8">C13</text>
<text x="122.5" y="173.8">R13</text>
<text x="122.5" y="169.2">2.2K</text>
<text x="132.4" y="168.8">NEXT/V+</text>
<text x="132.4" y="172.6">S4</text>
<text x="216" y="172.6">BT1</text>
<text x="236.9" y="168.3">R15</text>
<text x="236.9" y="170.3">NC</text>
<text x="93.7" y="176.1">105</text>
<text x="122.5" y="177.9">4.7K</text>
<text x="132.4" y="177.5">Mode</text>
<text x="212.4" y="175">3.4V~4.2V</text>
<text x="122.5" y="184">R14</text>
<text x="122.5" y="188">100K</text>
</g>
<text font-size="2.1" fill="#ee0e22" x="21.8" y="181.9">7脚数码管IO请不要随意更换</text>
<text font-size="2" fill="#f00" x="241.6" y="174.7">放电电阻，请预留</text>
<text font-size="2" fill="#11037f" x="228.4" y="182.8">备注：软开关机方案时，VBAT和VMCU短路</text>
<g font-size="1.8" fill="#f00">
<text x="232.8" y="33.2">LINE IN幅度不超过1.28V（VPP）</text>
<text x="177.5" y="116.6">AGND</text>
<text x="63.2" y="120.1">DP信号预留电容</text>
</g>
<g font-size="1.7" fill="#f00">
<text x="192.7" y="59.1">地网络单独布线连接至芯片AGND</text>
<text x="192.7" y="61.4">尽量与音频信号布线贴近，减少环路面积</text>
<text x="138.5" y="66.3">音频地</text>
<text x="173.1" y="89">尽量与DAC布线贴近，减少环路面积</text>
<text x="173.5" y="86.7">必须连接至主控芯片的AGND</text>
<text x="188" y="115.7">加对地滤波电容</text>
</g>
</svg>
